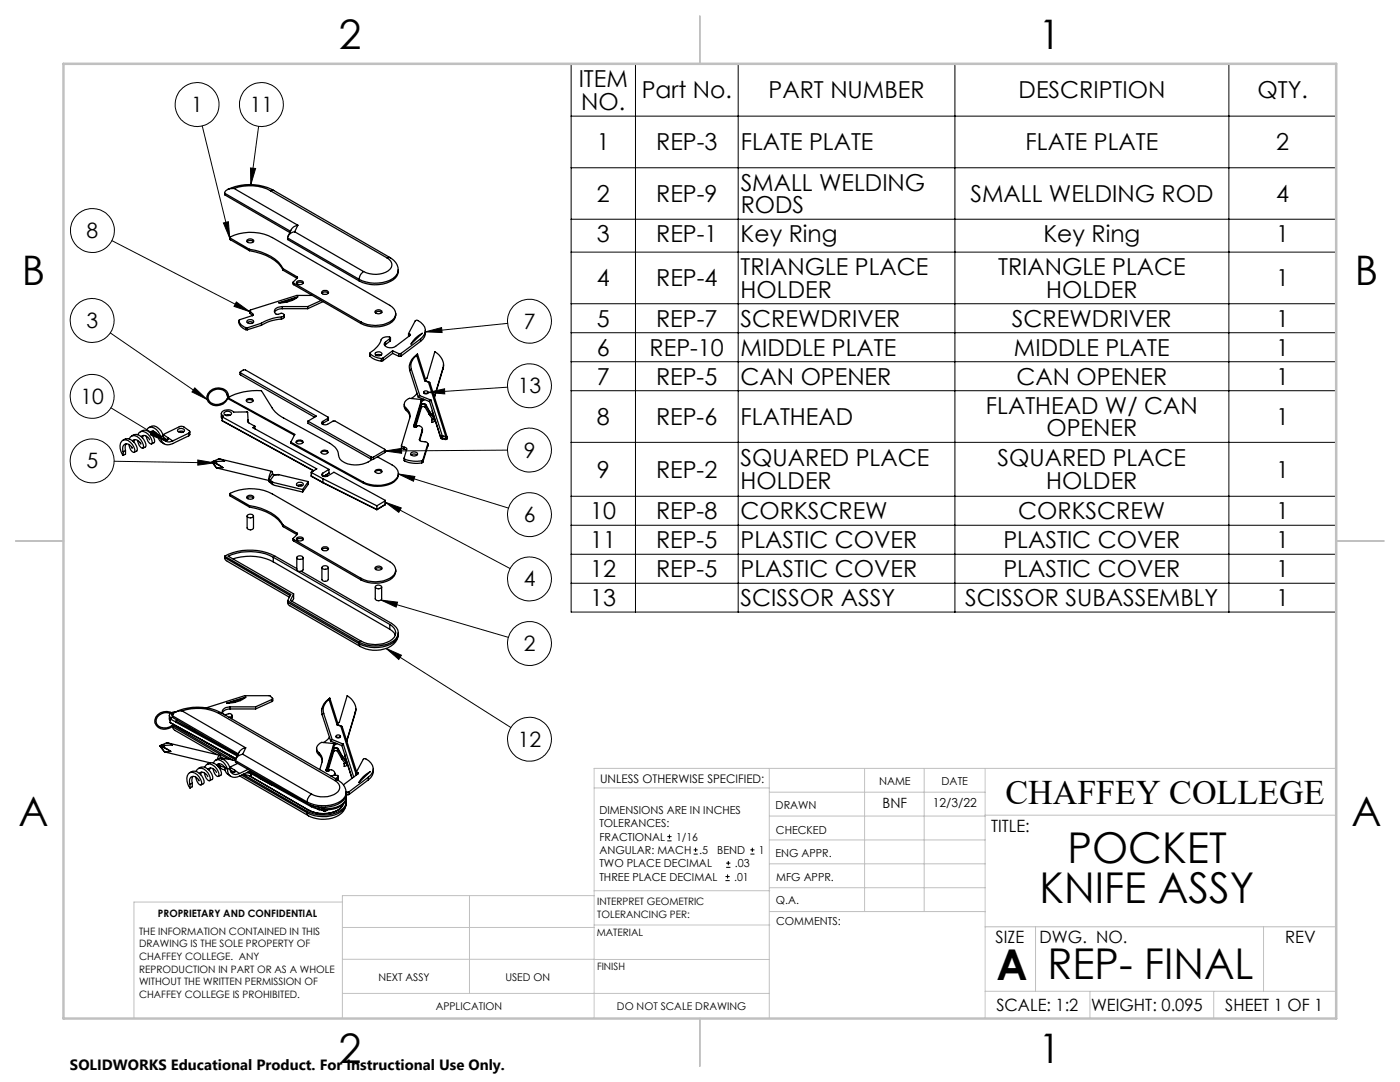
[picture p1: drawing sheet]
<svg xmlns="http://www.w3.org/2000/svg" width="279mm" height="216mm" viewBox="0 0 279 216" stroke-linecap="round" stroke-linejoin="round" font-family="sans-serif">
<g fill="none" stroke="#000" stroke-width=".25">
<path d="M44.8 38.6v.3l13 7.5M44.8 38.6l13.2 7.5M45.4 37.8a10.4 10.4 0 0 1 9.2 .2M46.7 37.6a9 9 0 0 1 7.3 .5M46.7 37.6a1.52 1.52 0 0 0-1.9 1M46.7 37.6l12.7 7.3M54 38.1l23.3 13.4M54.6 38l-.3-.1-.3 .2M54.6 38l23.3 13.4M45.9 47.4l.1 .4M46 47.5l-.1-.2a9.4 9.4 0 0 1 8.5 .1l23.4 13.5a1.75 1.75 0 0 1 1.2 1.7 1.75 1.75 0 0 1-1.2 1.6 6.2 6.2 0 0 1-5.8 0M46 47.5l3.8 2.2"/>
<path d="M46 47.5v.3M46 47.8l3.8 2.2M49.3 47.9l.7-.2 .4 .1 .3 .3a.84 .84 0 0 1-1.5 0zM49.3 48.2l.7-.2 .6 .2M49.8 49.7a8.7 8.7 0 0 1 6.7 3.9M49.8 50a9.9 9.9 0 0 1 6.3 3.2l.4 .7M49.8 49.7v.3M56.5 53.6l2.8 1.6M56.5 53.6v.3M56.5 53.9l2.8 1.6M57.4 47.5l14.3 8.2M57.4 47.5v.3l14.3 8.3"/>
<path d="M58.5 56.3l.1 .5M58.6 56.5v.3M58.6 56.5l13.4 7.7M58.6 56.8l13.4 7.8M58.8 46.2a1.58 1.58 0 0 0-1.4 1.3M58.8 46.2l13.8 8M59.2 56.2l.7-.2a.49 .49 0 0 1 .6 .6l-.4 .2h-.5l-.4-.2zM59.2 56.6l.4-.3h.5l.4 .3M59.3 55.2v.3M59.3 59.4l-3.4 1M59.3 55.5l-.8 .8 .1 .2M59.4 44.9l-.7 .3-.4 .4-.8 1.5"/>
<path d="M59.4 44.9l-.6 1.3M62.3 58.9h-3.1l-9.3 3v.2M64.1 60l-2.7 1.2M64.2 58.5l.7-.3 .6 .3M64.4 58.1l.2-.1a.59 .59 0 0 1 .6-.1 .59 .59 0 0 1 .3 .6 .69 .69 0 0 1-.7 .3 .69 .69 0 0 1-.6-.6zM71.7 55.7v.4M72.6 54.2a1.91 1.91 0 0 0-.9 1.5M77.3 51.5a1.49 1.49 0 0 1 .9 1.5 1.49 1.49 0 0 1-1.2 1.3 5.2 5.2 0 0 1-4.4-.1M77.9 51.4l.2 .1a2.88 2.88 0 0 1 1.4 2.4M77.9 51.4l-.6 .1M79.5 53.9a2.3 2.3 0 0 1-1.7 2.3 7 7 0 0 1-6.1-.1M79.5 53.9a2.78 2.78 0 0 1-2.3 2.3 7.1 7.1 0 0 1-5.5-.5"/>
<path d="M45.4 79.5a2.21 2.21 0 0 1-2 1.4 2.21 2.21 0 0 1-2.1-1.2 2.25 2.25 0 0 1 1.7-2.2 2.25 2.25 0 0 1 2.5 1l.1 .6-.1 .1a2 2 0 0 0-2.1-1.6 2 2 0 0 0-1.9 1.9 2.04 2.04 0 0 0 3.5 .5l.4-.5M45.4 78.7l-.1 .1M45.5 79.4a11.6 11.6 0 0 1 6.7-1.4l2.1 3.4a5.9 5.9 0 0 0 2.3 2l9.2 5a3.2 3.2 0 0 1 1.9 2.8 3.6 3.6 0 0 0 3.8 1.5 5.6 5.6 0 0 0 2.8-1M45.5 79.4l13.3 7.3-.8 1.5M45.5 79.4v.2l13.3 7.3M47.7 64a1.8 1.8 0 0 0 1.4 1.4M47.7 64a1.76 1.76 0 0 0 1.4 1.8M47.9 74.3l.1 .5M48 74.4l-.1-.1 .7-.5h.4l16.5 9.4-.1 .3M48 74.4l15.1 8.6-1.6 1M48 74.4v.4M48 74.8l14.8 8.5"/>
<path d="M49.1 65.4h.3M49.1 65.8h.3M49.1 65.4v.4M49.2 79.8l.6-.3a.63 .63 0 0 1 .8 .4 .82 .82 0 0 1-1.5 0zM49.4 64.4l.5-.2 .7 .2M49.4 63.9l.5-.1a.57 .57 0 0 1 .7 .5 .75 .75 0 0 1-.7 .3 .75 .75 0 0 1-.6-.5zM49.4 65.4v.4M49.8 62l.1 .5M49.9 62.1l.6 .6M49.9 62.1v.4M49.9 62.5l.5 .5M50.5 62.7l-.1 .3-2.6 .8-.1 .2"/>
<path d="M50.5 62.7v.2M52.2 64.5l-2.8 .9M52.2 64.5v.4M52.2 64.9l-2.8 .9M55.6 60.4l3.8-1.2a5.2 5.2 0 0 1-3.8 1.2zM56.2 63.3a9.1 9.1 0 0 0-4 1.2M56.2 63.7a8 8 0 0 0-4 1.2M56.2 63.3v.4M56.3 61.2a1.3 1.3 0 0 0-1.5 1l.4 .5 .9-.2a.47 .47 0 0 1 .6 .5l-.5 .3M56.3 61.6a1.75 1.75 0 0 0-1.5 .7M56.3 61.2h5.1M56.3 61.2v.4"/>
<path d="M56.3 61.6h5.1M56.7 62.9v.5l-.5 .3M61.4 61.2v.4M64.5 60.2l-3.1 1.4M72 64.2v.4M73.8 70.5l.1 .6M73.9 70.6a3.6 3.6 0 0 0 2.2 .9M73.9 71.1a3.4 3.4 0 0 0 2.2 .9M73.9 70.6v.5M74.9 70.5a.76 .76 0 0 1 .7-.3 .76 .76 0 0 1 .6 .5 .76 .76 0 0 1-.7 .3 .76 .76 0 0 1-.6-.5zM74.9 62.1l.4-.3h.5l.4 .3v.1a.84 .84 0 0 1-1.4 0zM74.9 62.4l.6-.3 .7 .3"/>
<path d="M75 70.9l.5-.2 .6 .2M76.1 71.5v.5M76.4 71.5h-.3M76.4 72h-.3M76.4 71.5v.5M76.9 68.2v.6M76.9 68.8l-.1 .1M77.9 67.5v-.2a1.51 1.51 0 0 0-2.1 1.2 5.6 5.6 0 0 1-2 1.9l.1 .2M77.9 67.5l-1 .7M77.9 67.5v.6M77.9 68.1l-1 .7M77.9 67.4v.7"/>
<path d="M78.4 70l-2 1.5M78.4 70l1.2 .6M78.4 70v.5M78.4 70.5l-2 1.5M78.4 70.5l1.2 .6M79 62.6a2.25 2.25 0 0 1-1.8 2.2 6.6 6.6 0 0 1-5.2-.2M79.6 70.6v.5M80 70.5l-.4 .1M80 71l-.4 .1M80 70.5v.5M81.5 66.6l1.4-2.6 .2-.1a2.15 2.15 0 0 1 1.8 2.3l-.2 .5-.8 .9M81.5 66.6l.3 .1"/>
<path d="M81.5 66.6l.1 .5M81.8 66.7l.1 .1-.1 .1-2.8 2.2a1.63 1.63 0 0 1-2.3-.4l.2-.5M81.8 73.9l1.7 5.3M81.8 66.7v.3M82.1 73.7l-.3 .2M82.1 73.7l1.7 5.3M82.9 67.5l1.4-1-2.3 2.2zM83.1 70.9a2.54 2.54 0 0 0-1 2.8M83.1 70.9l1.7 5.1M83.2 78.5l-.4 .5-.7 .5M83.3 70.7a3 3 0 0 0-1.5 3.2M83.3 70.7l-.2 .2"/>
<path d="M83.3 70.7l1.7 5.3M83.5 79.2l2.2 .9M83.8 79l-.3 .2M83.8 79l2.2 .8M83.9 67.6l-3.9 2.9M83.9 67.6v.5M83.9 68.1l-3.9 2.9M84.1 79.9l-1.5 5M84.1 79.9v.5M84.2 79.7l-.1 .2M84.2 79.7l-2.5-.2a1.15 1.15 0 0 0-1 .8 1.15 1.15 0 0 0 .4 1.2M84.5 79.7l-.3 .2v-.2"/>
<path d="M84.6 78.2a.45 .45 0 0 0 .4 .4 .45 .45 0 0 0 .4-.4M84.6 78.1a.44 .44 0 0 1 .5-.1 .44 .44 0 0 1 .3 .4 .46 .46 0 0 1-.5 .1 .46 .46 0 0 1-.3-.4zM84.7 79.8l-.6 .6M84.8 76l.9 .3M84.8 76l.7 .3M84.9 65.9a2.1 2.1 0 0 1-1 2.2M85.5 76.3l.3 .1 3.5 10.9M85.5 76.3l3.5 10.8M86 79.8l-.3 .3M86 79.8l2.3 7.2M86.7 79.1v.1M88.4 73.4a2.96 2.96 0 0 0-1.6-3.2l-1.6 5.3-.3 .1"/>
<path d="M88.4 73.4l-1.7 5.7M88.4 73.4v.2M88.4 73.6l-1.7 5.7M88.5 72.7l-.1 .9M24.6 90.1v.8M25 87.6l-.4 .2M25 87.6a1.98 1.98 0 0 1 2.4 1.8l-.1 .6-.5 .3M25 89.9v.7l-.4 .3M25 89.9l-.4 .2M25.2 88.6l-.2 .6v.7M25.7 88.7a1.55 1.55 0 0 0 1.1 1.5 2.19 2.19 0 0 0-2.1-2.4 2.05 2.05 0 0 0-.1 3.1M25.8 87.6a1.09 1.09 0 0 1 .9-.7 1.09 1.09 0 0 1 1.1 .5 2.09 2.09 0 0 1 .7 2 1.01 1.01 0 0 1-.9-1l-.2-.5"/>
<path d="M26.2 89.2l.2 .3a1.1 1.1 0 0 0-1.7-.6l-.2 .5 .1 .7M26.5 88a1.04 1.04 0 0 1 1.6 .5l-.1-.2M26.7 86.7l-.4 .3M26.8 86.8a1.84 1.84 0 0 1 2.1 1.3l.2 .9-.1 .2-.5 .2M26.9 87.7l-.2 .5M27.5 86.7a.96 .96 0 0 1 1.5-.4 2.19 2.19 0 0 1 1.3 2.3 1.12 1.12 0 0 1-1-1l-.1-.6M28 86.1l.2-.1a1.28 1.28 0 0 1 1.8 .3 1.61 1.61 0 0 1 .7 2l-.5 .3M28.2 87.1a1.11 1.11 0 0 1 1.6 .7M28.6 86.9l-.2 .5M29.2 85.9a.96 .96 0 0 1 1.6-.5 2.92 2.92 0 0 1 1.3 1.7M29.7 85.3l.3-.1a1.25 1.25 0 0 1 1.7 .3l.4 .4 .5 1M29.9 86.3a1.04 1.04 0 0 1 1.6 .4"/>
<path d="M30.4 86l-.2 .6M31.5 86.7a1.88 1.88 0 0 0 1.2 1.8M31.5 86.7l.6 .4M32.6 86.9a1.19 1.19 0 0 0 .6 1.2 1.19 1.19 0 0 0 1.3-.1M32.6 86.9l-.5 .2M32.6 86.7l.9 .6M32.6 86.7v.4M32.6 87.2l.8 .6M33.5 87.3l.1 .3-.1 .1-.7 .1M33.5 87.3l1 .7M33.5 87.3v.4M35.5 85.7l.7-.2a.57 .57 0 0 1 .6 .4 .83 .83 0 0 1-1.4 0z"/>
<path d="M35.6 86.1l.6-.1 .5 .1M37.7 87l-3.2 1.5a1.51 1.51 0 0 1-1.7 .1 1.51 1.51 0 0 1-.7-1.5M37.7 86.4a.26 .26 0 0 0 .2-.2 .26 .26 0 0 0-.2-.3l-1.1-.8h-.7l-3.3 1.6M37.7 86.4l-3.2 1.6M37.7 86.4v.6M37.9 86.1v.6l-.2 .3M42.4 92.3l2.1 1M42.4 92.3l.8 .2M42.4 92.3l.8 1M42.7 92l-.4 .2 .1 .1M43.2 93.3l10.5 2.6M43.2 93.3h1.3"/>
<path d="M43.2 92.5l1.3 .8M43.3 92.1l-.1 .4M43.7 91.5l1.1 .5-1.5 .1M43.7 91.5l10.6 2.6M43.7 91.5l-1.3 .6h.9M44.2 82.5v.8l.1 .3M44.3 83.2l18.9 10.4-1.1 .6 .1 .1M44.3 83.9l18.2 10M44.3 83.2v.7M44.3 83.9l18.3 10M44.5 83v.1M44.5 83l-.3-.5a1.6 1.6 0 0 1 2.4-.3h2.8l.1 1.6"/>
<path d="M44.5 83.1l-.2 .1M44.7 82.3a.82 .82 0 0 1 .9-.3 .82 .82 0 0 1 .6 .7 .8 .8 0 0 1-.9 .3 .8 .8 0 0 1-.6-.7zM45 82.9h.9M45.1 82.9h.7M45.9 98.6l.1 .4M46 98.7l-.1-.2a9.4 9.4 0 0 1 8.5 .1l23.4 13.5a1.75 1.75 0 0 1 1.2 1.6 1.75 1.75 0 0 1-1.2 1.7 6.2 6.2 0 0 1-5.8 0M46 98.7v.3M46 98.7l3.8 2.2M46 99l3.8 2.2M49.2 80a.94 .94 0 0 1 1.3 0M49.3 99.1l.7-.3 .4 .2 .3 .2a.84 .84 0 0 1-1.5 0zM49.3 99.4l.7-.3 .6 .3"/>
<path d="M49.5 83.8a.4 .4 0 0 0 .2 .6l1.2 .7M49.5 83.8v.4M50.9 85.1l-.5 .2 15.3 8.4M50.9 85.1v.5M53.7 95.5l.3 .3M53.7 96l.7 .7M53.7 95.8l.6 .5M53.7 96l.6 .5M53.7 95.8v.2M53.8 95.7l-.1 .1M53.8 95.7l.7 .6M53.8 95.7l.2 .1"/>
<path d="M54.3 96.5l.6 .4 5.5 1.3M54.3 96.3v.2M54.4 94.5l.3 .3-.7 1M54.4 94.5l-.1-.4a1.4 1.4 0 0 0-.6 1.4M54.4 94.5l-.7 1M54.5 96.3h-.2M54.5 96.3l5.9 1.4M55.7 94.7l-1.1 .1M55.7 94.7l5.8 1.4M58 88.2l14.5 8M58 88.2v.2l14.5 8M59.1 88.3a.9 .9 0 0 1 1.4 0"/>
<path d="M59.1 88.1l.7-.3a.52 .52 0 0 1 .6 .5 .72 .72 0 0 1-.7 .3 .72 .72 0 0 1-.6-.5zM59.2 96.5a.72 .72 0 0 1 .7-.3 .72 .72 0 0 1 .6 .6 .72 .72 0 0 1-.7 .3 .72 .72 0 0 1-.6-.6zM59.3 96.9l.6-.2 .5 .2M60.4 97.7v.5M61.5 84l12.6 7.2M61.5 84v.5l12.6 7.1M61.5 96.1l-1.1 1.6M61.5 96.1v.5l-1.1 1.6M62.1 95l.1 .1M62.1 95h.1M62.1 94.2v.8M62.2 95v.1"/>
<path d="M62.2 94.3l2.3 1.2M62.2 95l2.3 1.3M62.2 94.3v.7M62.2 95.1l2.3 1.2M64.1 90.1l.6-.3a.63 .63 0 0 1 .8 .4 .82 .82 0 0 1-1.4 0zM64.1 90.3a.94 .94 0 0 1 1.3 0M64.4 84.1l-.2 .3a.9 .9 0 0 0 1.2 .3l1.1-.7h.4l9.9 5.6v.3M64.4 94.4l-.2 .3a.9 .9 0 0 0 1.2 .3l1.2-.8 10.3 5.6-1.7 1.1M64.4 84.1v.4M64.4 94.4v.6M64.4 84.5l-.1 .1M64.5 96.3l10.7 5.4"/>
<path d="M64.5 95.5l10.7 5.4M64.5 95.5v.8M65.4 83.5l-1 .6M65.4 83.5v.4M65.4 83.9l-1 .6M65.5 83.3l-.1 .6M65.7 94.4l-1.1 .7M65.7 93.7l-1.3 .7M65.7 93.7v.7M65.7 94.4l-1.2 .7M72.5 96.2v.2M74.1 91.2h.4"/>
<path d="M74.1 91.6h.4M74.1 91.2v.4M74.5 91.2v.4M74.9 94.2a.94 .94 0 0 1 1.3 0M75 93.8l.5-.1a.52 .52 0 0 1 .7 .5l-.4 .2h-.5l-.5-.3zM75.3 91.2l2.9 1.5a1.83 1.83 0 0 1 1.3 1.8 1.83 1.83 0 0 1-1.4 1.8 6.8 6.8 0 0 1-5.6-.1M76.8 89.9l-2.3 1.3M76.8 89.9v.4M76.8 90.3l-2.3 1.3M76.8 89.8v.5M76.9 99.9v.7M79.5 94.5a2.71 2.71 0 0 1-2.7 2.4 6.5 6.5 0 0 1-4.3-.5"/>
<path d="M80.1 88.9l.1 .5 .4 .2M80.6 89.2l.6 .3-.6 1.9 .2 .2M80.6 91.4l.2 .6M80.6 89.6l.5 .3M80.6 89.2v.4M80.7 80.7a1.19 1.19 0 0 0 .4 1.2M80.8 91.6a6.4 6.4 0 0 0 3.4 .3M80.8 92a6 6 0 0 0 3.4 .4M80.8 91.6v.4M81.1 81.5a1.87 1.87 0 0 1 .7 1.9l-1.6 5.4a.43 .43 0 0 0 .4 .4M81.1 81.9l.4 .4 .3 .8M81.1 81.5v.4"/>
<path d="M82 90.8l.5-.2 .7 .2M82.1 90.3l.7-.1a.49 .49 0 0 1 .5 .5 .79 .79 0 0 1-1.3-.2zM82.5 85a.32 .32 0 0 0 .4 .3 .32 .32 0 0 0 .3-.3M82.7 84.9v.2M82.9 84.7l-.2 .2M82.9 84.7v.4M83.2 85.1a.68 .68 0 0 1 .7-.1 .68 .68 0 0 1 .4 .7M83.7 87.7a.43 .43 0 0 0 .5 .4l.6 .1a.44 .44 0 0 1 .6 .4l-1 3.2M83.7 87.7v.1M84.1 80.4l-1.3 4.4M84.1 80.8l-1.2 3.9M84.1 80.8v.5"/>
<path d="M84.1 81.3l-1.1 3.5M84.2 91.9v.5M84.3 85.7l-.6 2M84.3 85.7v.4M84.3 86.1l-.6 1.8M84.3 85.6v.5M84.4 91.8l-.2 .1M84.4 92.2l-.2 .2M84.4 91.8v.4M84.8 80.8a.51 .51 0 0 0-.7 0M84.8 81.3a.45 .45 0 0 0-.7 0M84.8 80.8v.5"/>
<path d="M84.8 80.8l.9 1.3M84.8 81.3l.9 1.4M85.4 88.5v.5l-1 3.2M85.7 82.1l.1 .3M85.7 82.7l.1 .2M85.7 82.1v.6M85.7 80.1l.6 1.9M85.8 82.4l.7 1M85.8 82.4v.5M85.8 82.9l.6 .8M86.2 83.7a.32 .32 0 0 0 .3 0 .32 .32 0 0 0 .1-.3l-.8-1.1-.8-1.6a.72 .72 0 0 0-1 .1l-1.2 3.9-.3 .2a.28 .28 0 0 0 .3 .3 .28 .28 0 0 0 .3-.3h-.2l.1 .2h-.2l-.1-.2M86.3 82l1.6 5.4"/>
<path d="M86.3 82v.1M86.5 83.4a.24 .24 0 0 1 0 .3 .24 .24 0 0 1-.3 0v.6l.3-.1 .2-.2v-.5M86.5 83.4v.1M87.9 87.2l.4 .2M87.9 87.4l.4 .2M87.9 87.2v.2M88.3 87h.1M88.3 87l-.4 .2M88.3 87.4l.6 .1M88.3 87.6l.6 .1M88.3 87.4v.2M88.4 87l-.1 .4"/>
<path d="M88.4 87l.6 .1M88.9 87.5v.2M89 87.1l-.1 .4M89 87.1l.3 .2M89.3 87.3h.1M89.3 87.3a.3 .3 0 0 1-.1 .4 .3 .3 0 0 1-.3 0M89.3 87.3l-.4 .2M44.8 111a11 11 0 0 1 10.1 0l4.3 2.5M44.8 111.3l.1 .2 .5 .5 12.3 7.2M44.8 111v.3M44.8 111l13.2 7.6-.6 1.3M44.8 111.3l13.1 7.6"/>
<path d="M46.5 111.5a10.5 10.5 0 0 1 8 .6M49.3 102.9a.71 .71 0 0 1 1.3 .1 .69 .69 0 0 1-.7 .4 .69 .69 0 0 1-.6-.5zM49.3 103v2.3a.73 .73 0 0 0 1.3 0v-2.3M49.8 100.9a8.7 8.7 0 0 1 6.7 3.9M49.8 101.2a9.9 9.9 0 0 1 6.3 3.2l.4 .7M49.8 100.9v.3M54.5 111.2a10.4 10.4 0 0 0-9-.2l13.1 7.5M54.5 111.2l23.3 13.4M54.5 112.1l23.3 13.5M54.5 111.2v.9M56.5 104.8v.3M56.5 104.8l2.8 1.6"/>
<path d="M56.5 105.1l2.8 1.6M57.4 119.9v.3M57.4 119.9l14.3 8.2M58.5 107.5l.1 .4M58.6 118.5l-.6 1.3 14 8.1a5.9 5.9 0 0 0 6.7-.7 1.75 1.75 0 0 0-.9-2.6M58.6 118.5v1l-.3 .5M58.6 107.6v.3M58.6 107.6l13.4 7.8M58.6 107.9l13.4 7.8M59.2 107.4l.7-.3a.49 .49 0 0 1 .6 .6l-.4 .2h-.5l-.4-.2zM59.2 107.7l.4-.2h.5l.4 .2M59.2 111.2a.71 .71 0 0 1 1.3 .2 .71 .71 0 0 1-1.3-.2z"/>
<path d="M59.2 111.3v2.4a.73 .73 0 0 0 1.3 0v-2.4M59.3 106.4v.2M59.3 106.6l-.8 .9 .1 .1M60.1 114l18 10.4a1.93 1.93 0 0 1 1.4 1.7 1.93 1.93 0 0 1-1.1 1.9 7.1 7.1 0 0 1-6.7 .1M64.2 109.4a.69 .69 0 0 1 .8-.4 .69 .69 0 0 1 .5 .6 .69 .69 0 0 1-.7 .4 .69 .69 0 0 1-.6-.6zM64.2 109.6l.7-.2 .6 .2M64.2 113.2v2.4a.73 .73 0 0 0 1.3 0v-2.4M64.4 113l.7-.1 .3 .2a.62 .62 0 0 1-.5 .6 .62 .62 0 0 1-.7-.4zM72 115.4v.3M74.9 113.2l.4-.2h.5l.4 .2v.2a.84 .84 0 0 1-1.4 0zM74.9 113.5l.6-.2 .7 .2M74.9 117.1v2.4a.73 .73 0 0 0 1.3 0v-2.4"/>
<path d="M75 116.9l.7-.1a.41 .41 0 0 1 .5 .4 .7 .7 0 0 1-.7 .3 .7 .7 0 0 1-.6-.5zM75.2 101.7h.1M75.2 100.9v.8M76.9 100.6v.1M76.9 100.7l-1.7 1M76.9 100.6l-1.7 1.1M76.9 100.6h.1M79 113.7a2.25 2.25 0 0 1-1.8 2.3 6.6 6.6 0 0 1-5.2-.3M48.9 139.2l-3.4 1.1M54.3 139.6l.1-.3-.6-.5h-5l-7.7 2.5M54.3 139.6v.4M54.3 139.6l-3.3 1.4"/>
<path d="M54.3 140l-3.3 1.5M54.4 139.4v.4l-.1 .2M57.4 120.2l.2 .6 14.3 8.2M57.4 120.2l14.3 8.2M65.7 139.6a2.54 2.54 0 0 0-1.1 2.7M65.7 139.6l1.6 5M65.8 139.3l-.1 .3M71.7 128.4l.2 .6M71.7 128.1v.3M77.8 125.6l.9 .7 .2 .4M77.8 124.6v1M79.5 126.6a3.6 3.6 0 0 1-3.5 3.1 6.2 6.2 0 0 1-4.1-.7"/>
<path d="M79.5 126.6a2.78 2.78 0 0 1-2.3 2.3 7.1 7.1 0 0 1-5.5-.5M79.5 126.3v.3M32 148.9l2.1 1M32 148.9l.8 .2M32 148.9l.8 1.1M32.2 148.7l-.3 .1 .1 .1M32.8 150l9.2 2.2M32.8 149.1l1.3 .8M32.9 148.7l-.1 .4M33.3 148.2l1.1 .5h-1.5M33.3 148.2l-1.3 .6 .9-.1M33.3 148.2h.1"/>
<path d="M33.3 148.2l10.6 2.5M33.8 142.7l.1 1.1M33.9 144.1l13.2 7.3 .8-1.5 .6-.5 .5-.2M33.9 144.1l13.2 7.3M33.9 143.4l1.2 .7M33.9 143.4v.7M34 142.3l-.2 .5 .3 .4M34.1 149.9l-1.3 .1M34.1 143.2v.1M34.1 143.3l-.2 .1M34.4 142.6l-.1 .2 .1 .2M34.4 145l.2 .5 .4 .3 8.3 4.8"/>
<path d="M34.4 142.8v.4l13 7.5-12.3-6.8M34.4 144.7v.3M34.4 144.7l12.1 7M34.4 142.8l13.2 7.6M34.4 145l11.1 6.4M34.5 142.6a2.06 2.06 0 0 0-3.3 1.4 1.9 1.9 0 0 0 3.1 .8l.3-.3M34.6 142.4a2.37 2.37 0 0 0-3.7 1.3 2.01 2.01 0 0 0 1.4 1.8 2.01 2.01 0 0 0 2.1-.6M34.6 144.6l-.2 .1M35 142.1a10.5 10.5 0 0 1 9.2 .2M35 142l-.6 .1M35.1 143.9v.2M35.1 144.1l12.2 6.7"/>
<path d="M35.4 143.7l-.3 .2M36.3 141.9a9.4 9.4 0 0 1 7.3 .4M36.3 141.9a1.6 1.6 0 0 0-1.9 .9M36.3 141.9l12.7 7.3M37.7 145l1 .7M37.9 154.2l.2-.1a1.57 1.57 0 0 1 2.2 .7 1.36 1.36 0 0 1 .3 1.6l-.5 .2M37.9 156.5v.7M38.4 156.3v.7l-.5 .2M38.4 156.3l-.5 .2M38.5 154.9l-.2 .9 .1 .5M38.7 145.7h.1M38.7 145.6v.1"/>
<path d="M39.1 155a2.22 2.22 0 0 0 .8 1.6h.2a2.19 2.19 0 0 0-2.1-2.5 2.03 2.03 0 0 0-.1 3.1M39.1 154a1.07 1.07 0 0 1 1-.8 1.07 1.07 0 0 1 1 .6 2.09 2.09 0 0 1 .8 2 1.01 1.01 0 0 1-1-1l-.1-.6M39.6 155.5l.1 .3a1.1 1.1 0 0 0-1.7-.6l-.2 .6 .1 .7M39.6 153.4l.2-.2a1.55 1.55 0 0 1 2.2 .8 1.36 1.36 0 0 1 .3 1.5l-.5 .3M39.8 154.3a1.14 1.14 0 0 1 1.7 .7M40.1 147.6l6.9 4-1-.8M40.3 154.1l-.3 .5M40.9 153.1a.96 .96 0 0 1 1.5-.5 2.18 2.18 0 0 1 1.2 2.3 1.01 1.01 0 0 1-.9-1l-.2-.5M41.3 152.5l.3-.1a1.28 1.28 0 0 1 1.7 .3 1.61 1.61 0 0 1 .8 2l-.5 .2M41.5 153.5a1.13 1.13 0 0 1 1.7 .6M42 153.2l-.2 .5M42.6 152.3a.94 .94 0 0 1 1.5-.5 2.81 2.81 0 0 1 1.3 1.7"/>
<path d="M43 151.7l.3-.1a1.24 1.24 0 0 1 1.7 .2l.4 .5 .5 .9M43.2 152.6a1.04 1.04 0 0 1 1.6 .5M43.5 152.9l.6 .4M43.5 152.8l.4 .3M43.5 152.7l.4 .3M43.6 142.3l23.3 13.5M43.6 152.5l.5 .4M43.7 152.4l-.2 .5M43.9 153.1l.3 .3 .7 .2M43.9 153v.1M44 151.1l.3 .4M44 151.1v-.2l-.2-.2-.4 .8"/>
<path d="M44 151l.7 .4M44 151.1l-.1 .3M44.1 152.9l-.2 .1M44.1 152.9l.7 .2M44.2 142.3h-.6M44.2 142.3l23.3 13.4M44.8 142.6l.9-.2a.51 .51 0 0 1 .6 .5l-.5 .2M44.8 153.1a1.88 1.88 0 0 0 1.2 1.8M44.8 153.1l.6 .4M45.2 140.3l3.9-1.2a5.4 5.4 0 0 1-3.9 1.2zM45.3 151.4h-1M45.3 151.4l1.7 .4"/>
<path d="M45.4 153.5a1.51 1.51 0 0 0 .8 1.5 1.51 1.51 0 0 0 1.6-.1l2.2-1.1M45.7 150.6l.2 .3M45.8 143.1v.1M45.9 153.2a1.19 1.19 0 0 0 .6 1.2 1.19 1.19 0 0 0 1.3-.1M45.9 153.4h.1M45.9 153.2l-.5 .3M45.9 153.1l.9 .6M45.9 153.1v.4M45.9 141a1.36 1.36 0 0 0-1.6 1.1l.4 .4M45.9 141.5a1.75 1.75 0 0 0-1.5 .7M45.9 141v.5M45.9 153.6l.8 .5"/>
<path d="M45.9 141h5.1M45.9 141.5h5.1M46 153.9l.6 .1M46.3 142.7l-.1 .7M46.8 153.7l.1 .3-.8 .1M46.8 153.7l1 .6M46.8 153.7v.4M47 151.8l14.3 8.2M47 151.8v.3l14.3 8.2M47.4 152.3l-1.5 .8M47.8 154.8l13.8 8M48.2 154.7l13.1 7.5"/>
<path d="M48.4 150.5a1.55 1.55 0 0 0-1.4 1.3M48.4 150.5l13.8 8M48.5 154.5l12.8 7.4M48.5 154.5l1.5 .3M49 149.2l-.6 1.3M49.2 154.2l.8 .1v.5M49.5 154l12.6 7M49.5 153.5l-1.7 .8M49.7 154.8l11.9 6.9a6.3 6.3 0 0 0 6.3-.4l.6-.8M49.7 153.9l10.3 5.7M50.3 154.4l-.3 .4M51 141v.5"/>
<path d="M51.8 155.3h.1M54.1 156.5l.2 .2M62.2 158.5a2.08 2.08 0 0 0-.9 1.5M63.2 149.3a1.19 1.19 0 0 0 .4 1.3M63.6 150.1a1.87 1.87 0 0 1 .7 1.9l-.5 1.6M63.6 150.6l.4 .4 .3 .8M63.6 150.1v.5M64.3 142.6a3 3 0 0 1 1.5-3.3l1.7 5.4M64.3 142.6l1.7 5.3M64.6 142.3l-.3 .3M64.6 142.3l1.7 5.3M65.1 153.6a.32 .32 0 0 0 .3 .3 .32 .32 0 0 0 .3-.3"/>
<path d="M65.2 153.6v.1M65.3 153.3l-.2 .3a.28 .28 0 0 0 .3 .2 .28 .28 0 0 0 .2-.3h-.2l.1 .2h-.2l-.1-.1M65.4 153.4l-.2 .2M65.4 153.4v.3M65.7 153.7a.68 .68 0 0 1 .7 0 .68 .68 0 0 1 .4 .7M65.7 147.1l-.4 .5-.7 .6M66 147.9l2.2 .9M66.1 154.9a1.12 1.12 0 0 1 1.4 0v.1M66.3 147.6l-.3 .3M66.3 147.6l2.2 .9M66.5 149.4a.72 .72 0 0 1 1 0l1.6 2.6a.32 .32 0 0 1-.1 .4 .32 .32 0 0 1-.3 0M66.6 148.6l-1.5 4.9"/>
<path d="M66.6 148.6v.4M66.6 149l-1.3 4.4M66.6 149.4l-1.2 4M66.6 149.4v.6M66.6 150l-1.1 3.5M66.7 148.4l-.1 .2M66.7 148.4l-2.5-.3a1.15 1.15 0 0 0-.9 .8 1.15 1.15 0 0 0 .3 1.2M66.8 154.4l-.1 .3M66.8 154.4v.3M66.8 154.2v.5M66.9 155.8a1.47 1.47 0 0 1 .9 1.5 1.47 1.47 0 0 1-1.2 1.3 5.3 5.3 0 0 1-4.4-.1M67 148.3l-.3 .3v-.2"/>
<path d="M67.1 146.9a.45 .45 0 0 0 .4 .4 .45 .45 0 0 0 .4-.4M67.2 146.7l.6 .1a.37 .37 0 0 1-.2 .4 .37 .37 0 0 1-.4-.1l-.1-.2zM67.2 148.4l-.6 .6M67.3 144.6l.9 .3M67.3 144.6l.7 .3M67.3 149.4a.51 .51 0 0 0-.7 0M67.3 149.9a.45 .45 0 0 0-.7 .1M67.3 149.4l.9 1.4M67.3 149.4v.5M67.3 149.9l.9 1.4M67.5 155l-.5 .4M67.5 155v.5"/>
<path d="M67.5 155.5l-.2 .1M67.5 155.7l.2 .1a2.78 2.78 0 0 1 1.4 2.4M67.5 155.7l-.6 .1M67.5 154.9v.6M68 144.9l.3 .1 2.9 9M68 144.9l3.1 9.8M68.2 150.8l.1 .2M68.2 151.3l.1 .3M68.2 150.8v.5M68.2 148.8h.1M68.2 148.8l.6 1.8M68.3 151l.7 1"/>
<path d="M68.3 151v.6M68.3 151.6l.6 .7M68.5 148.5l-.3 .3M68.5 148.5l2.1 6.5M68.8 150.6l1.4 4.7zM69 159.7a2.17 2.17 0 0 1-1.5 2.3 7.4 7.4 0 0 1-6.2-.1M69 152a.24 .24 0 0 1 0 .3 .24 .24 0 0 1-.3 0v.6h.3l.2-.2v-.6M69 152v.2M69.1 158.2a2.25 2.25 0 0 1-1.6 2.3 7.3 7.3 0 0 1-6.2-.2M69.1 158.7a1.95 1.95 0 0 1-1.4 2.1 6.9 6.9 0 0 1-3.3 .6M69.1 158.2a2.78 2.78 0 0 1-2.4 2.2 7.6 7.6 0 0 1-5.4-.4M69.1 158h.1"/>
<path d="M69.1 158.5l.1 .1M69.1 159v.2a3.3 3.3 0 0 1-3.4 2.4h-1.5l.6 .3M69.2 147.7v.2M69.2 158v.6M69.2 147.7v.1M69.6 158h-.4M69.6 158.5l-.4 .1M69.6 158v.5M70.9 142.1a2.96 2.96 0 0 0-1.6-3.3l-1.6 5.3-.3 .1M70.9 142.1l-1.7 5.6M70.9 142.1v.2M70.9 142.3l-1.7 5.6"/>
<path d="M71 141.4l-.1 .9M71.1 154.1l1.4-2.7h.3a2.22 2.22 0 0 1 1.5 2.8l-.8 .9M71.1 154.1l.3 .1M71.1 154.1l.1 .5M71.4 154.2v.2l-2.9 2.2M71.4 154.2v.2M72.5 155l1.4-1-2.3 2.1zM73.5 155.1l-3.9 2.9M73.5 155.1v.5M73.5 155.6l-3.9 2.9M74.5 153.4a2.25 2.25 0 0 1-1 2.2M61.3 162.2l.3 .6"/>
<path d="M61.3 160v.3M61.3 161.9v.3M61.9 160.6l.2 .2M62.1 161l1.4 .5M62.1 160.8v.2M62.1 160.8l.6 .2M62.2 160.7l1.5 .9M63.4 161l.3 .1M63.7 161.1h.4M63.7 161.6h.4M63.7 161.1v.5M64.1 161.6l.7 .3"/>
<path d="M64.1 161.1v.5M64.2 161.1h-.1M64.8 161.6v.3M64.9 161.1l-.8 .5M65.3 161.6l-.5 .3M65.4 161.6l-.6 .3M69.1 160.3a3.5 3.5 0 0 1-3.6 3.1 6.4 6.4 0 0 1-3.9-.6M69.1 160a2.25 2.25 0 0 1-1.6 2.3 7.3 7.3 0 0 1-6.2-.1"/>
</g>
<g fill="none" stroke="#000" stroke-width=".2">
<path d="M114 12.7h152.7v109.4h-152.7zM126.8 12.7v109.4M147.3 12.7v109.4M190.6 12.7v109.4M245.3 12.7v109.4M40.4 25.1l5.5 22.5M50 33.5l1 .1-.9 3.2zM51.6 25.2l-1.5 11.6M114 23.2h152.7M114 33.5h152.7M22.3 48l27.5 14.2M44.6 44.5l1-.3 .3 3.4z"/>
<path d="M114 43.7h152.7M114 50.3h152.7M22 66.4l19.3 13.3M38.9 77.4l2.4 2.3-3-1.5zM47.2 60.3l2.6 1.9-3.1-1.1zM84.9 66.2l3.2-.8 .1 1zM85.4 78.3l3.3-.7 .1 1zM101.3 77.3l-15.9 1M101.3 64.5l-16.4 1.7M114 60.6h152.7M114 66.4h152.7M114 72.2h152.7"/>
<path d="M114 78h152.7M22.2 81.4l10.9 6.7M22.8 92l20 .4M30.6 85.9l2.5 2.2-3.1-1.3zM39.5 91.8l3.3 .6-3.3 .4zM76.8 90l3.4-.5v1zM79.5 94.6l3.3 .5-.3 .9zM79.5 94.6l22 6.8M101.3 89.8l-24.5 .2M114 88.3h152.7M114 99h152.7M76 119.7l3.3 .5-.2 .9z"/>
<path d="M76 119.7l25.5 7.5M76.9 100.2l3.2 1.2-.5 .8zM76.9 100.2l24.9 13.3M114 104.8h152.7M114 110.6h152.7M114 116.4h152.7M77.1 129.4l3 1.3-.5 .9zM77.1 129.4l24.9 15.8M133.2 167.8h.8M133.2 166.9h.8M133.6 166.5v.9M138.4 170.4h.8"/>
<path d="M138.4 169.6h.8M138.8 169.2v.8M144.8 175.7h.8M144.8 174.9h.8M144.9 173.1h.9M144.9 172.2h.9M145.2 174.5v.8M145.3 171.8v.8M149.8 170.4h.8M149.8 169.6h.8M150.1 169.2v.8"/>
<circle cx="39.3" cy="20.8" r="4.4"/>
<circle cx="52.2" cy="20.9" r="4.4"/>
<circle cx="18.4" cy="46" r="4.4"/>
<circle cx="18.4" cy="79.1" r="4.4"/>
<circle cx="18.4" cy="64" r="4.4"/>
<circle cx="105.7" cy="77" r="4.4"/>
<circle cx="105.7" cy="64.1" r="4.4"/>
<circle cx="18.4" cy="92" r="4.4"/>
<circle cx="105.7" cy="89.8" r="4.4"/>
<circle cx="105.7" cy="102.7" r="4.4"/>
<circle cx="105.7" cy="115.5" r="4.4"/>
<circle cx="105.7" cy="128.4" r="4.4"/>
<circle cx="105.7" cy="147.5" r="4.4"/>
</g>
<g fill="none" stroke="#c0c0c0" stroke-width=".2">
<path d="M118.6 157.2h34.9M153.5 153.3v49.9M153.5 158.1h43.1M172.5 153.3v28.6M184.4 153.3v28.6M196.6 153.3v49.9M266.7 153.3h-148.1v49.9M68.3 180h-41.6v23.2M93.7 178.7v19.5M118.6 178.7h-50.3v24.5M118.6 177.7h35M153.5 167.6h43.1"/>
<path d="M153.5 162.8h43.1M153.5 172.4h43.1M153.5 177.1h43.1M196.6 162.7h70.1M68.3 198.2h85.2M68.3 191.4l85.2 .1M68.3 185.1h50.3M118.6 184.6h35M153.6 181.9h43M196.6 197.8h70.1M196.6 184.9h70.1M206.7 184.9v12.9"/>
<path d="M217.5 197.8v5.4M242.2 197.8v5.4M252.2 184.9v12.9"/>
</g>
<path d="M139.7 3.2v9.5M3.1 107.9h9.6M266.7 107.9h9.5M139.7 203.2v9.6" fill="none" stroke="#c0c0c0" stroke-width=".25"/>
<path d="M12.7 12.7h254v190.5h-254z" fill="none" stroke="#c0c0c0" stroke-width=".5"/>
<path d="M44.6 44.5l1-.3 .3 3.4zM50 33.5l1 .1-.9 3.2zM84.9 66.2l3.2-.8 .1 1zM85.4 78.3l3.3-.7 .1 1zM76.8 90l3.4-.5v1zM79.5 94.6l3.3 .5-.3 .9zM76.9 100.2l3.2 1.2-.5 .8zM76 119.7l3.3 .5-.2 .9zM77.1 129.4l3 1.3-.5 .9zM39.5 91.8l3.3 .6-3.3 .4zM30.6 85.9l2.5 2.2-3.1-1.3zM38.9 77.4l2.4 2.3-3-1.5zM47.2 60.3l2.6 1.9-3.1-1.1z" fill="#000"/>
<g font-size="8.5">
<text x="213" y="172.1">POCKET</text>
<text x="207.5" y="180.2">KNIFE ASSY</text>
<text x="198.9" y="195.5">A</text>
<text x="209" y="195.4">REP- FINAL</text>
</g>
<g font-size="8.1">
<text x="67.6" y="9.7">2</text>
<text x="207.3" y="9.7">1</text>
<text x="4.4" y="57">B</text>
<text x="270.4" y="57">B</text>
<text x="3.7" y="164.9">A</text>
<text x="269.7" y="164.9">A</text>
<text x="67.6" y="212.2">2</text>
<text x="207.3" y="212.2">1</text>
</g>
<text font-size="6.9" x="200.6" y="160.4">CHAFFEY COLLEGE</text>
<g font-size="4.7">
<text x="115.5" y="17.3">ITEM</text>
<text x="116" y="21.9">NO.</text>
<text x="128.1" y="19.6">Part No.</text>
<text x="153.4" y="19.6">PART NUMBER</text>
<text x="203.3" y="19.6">DESCRIPTION</text>
<text x="250.9" y="19.6">QTY.</text>
<text x="119.1" y="30">1</text>
<text x="131" y="30">REP-3</text>
<text x="147.8" y="30">FLATE PLATE</text>
<text x="204.7" y="30">FLATE PLATE</text>
<text x="254.7" y="30">2</text>
<text x="119.1" y="40.3">2</text>
<text x="131" y="40.3">REP-9</text>
<text x="147.8" y="38">SMALL WELDING</text>
<text x="193.7" y="40.3">SMALL WELDING ROD</text>
<text x="254.7" y="40.3">4</text>
<text x="147.8" y="42.5">RODS</text>
<text x="119.1" y="48.3">3</text>
<text x="130.9" y="48.3">REP-1</text>
<text x="147.8" y="48.3">Key Ring</text>
<text x="208.3" y="48.3">Key Ring</text>
<text x="254.7" y="48.3">1</text>
<text x="119.1" y="57.1">4</text>
<text x="130.9" y="57.1">REP-4</text>
<text x="147.8" y="54.9">TRIANGLE PLACE</text>
<text x="147.8" y="59.4">HOLDER</text>
<text x="199.2" y="54.9">TRIANGLE PLACE</text>
<text x="208.8" y="59.4">HOLDER</text>
<text x="254.7" y="57.1">1</text>
<text x="119.1" y="65.2">5</text>
<text x="130.9" y="65.2">REP-7</text>
<text x="147.8" y="65.2">SCREWDRIVER</text>
<text x="202" y="65.2">SCREWDRIVER</text>
<text x="254.7" y="65.2">1</text>
<text x="119.1" y="71">6</text>
<text x="129.6" y="71">REP-10</text>
<text x="147.8" y="71">MIDDLE PLATE</text>
<text x="202.4" y="71">MIDDLE PLATE</text>
<text x="254.7" y="71">1</text>
<text x="119.1" y="76.7">7</text>
<text x="130.9" y="76.7">REP-5</text>
<text x="147.8" y="76.7">CAN OPENER</text>
<text x="202.9" y="76.7">CAN OPENER</text>
<text x="254.7" y="76.7">1</text>
<text x="196.8" y="82.5">FLATHEAD W/ CAN</text>
<text x="119.1" y="84.8">8</text>
<text x="130.9" y="84.8">REP-6</text>
<text x="147.8" y="84.8">FLATHEAD</text>
<text x="208.8" y="87">OPENER</text>
<text x="254.7" y="84.8">1</text>
<text x="119.1" y="95.3">9</text>
<text x="130.9" y="95.3">REP-2</text>
<text x="147.8" y="93">SQUARED PLACE</text>
<text x="199.1" y="93">SQUARED PLACE</text>
<text x="254.7" y="95.3">1</text>
<text x="147.8" y="97.6">HOLDER</text>
<text x="208.8" y="97.6">HOLDER</text>
<text x="117.8" y="103.6">10</text>
<text x="130.9" y="103.6">REP-8</text>
<text x="147.8" y="103.6">CORKSCREW</text>
<text x="203.2" y="103.6">CORKSCREW</text>
<text x="254.7" y="103.6">1</text>
<text x="117.8" y="109.4">11</text>
<text x="130.9" y="109.4">REP-5</text>
<text x="147.8" y="109.4">PLASTIC COVER</text>
<text x="200.3" y="109.4">PLASTIC COVER</text>
<text x="254.7" y="109.4">1</text>
<text x="117.8" y="115.2">12</text>
<text x="130.9" y="115.2">REP-5</text>
<text x="147.8" y="115.2">PLASTIC COVER</text>
<text x="200.3" y="115.2">PLASTIC COVER</text>
<text x="254.7" y="115.2">1</text>
<text x="117.8" y="120.9">13</text>
<text x="147.8" y="120.9">SCISSOR ASSY</text>
<text x="192.6" y="120.9">SCISSOR SUBASSEMBLY</text>
<text x="254.7" y="120.9">1</text>
</g>
<g font-size="4.2">
<text x="38.2" y="22.4">1</text>
<text x="49.8" y="22.4">11</text>
<text x="17.3" y="47.5">8</text>
<text x="17.2" y="65.4">3</text>
<text x="104.5" y="65.6">7</text>
<text x="16.1" y="80.6">10</text>
<text x="103.3" y="78.5">13</text>
<text x="17.2" y="93.5">5</text>
<text x="104.5" y="91.3">9</text>
<text x="104.5" y="104.2">6</text>
<text x="104.5" y="117">4</text>
<text x="104.5" y="129.9">2</text>
<text x="103.3" y="149">12</text>
</g>
<g font-size="3.4">
<text x="197.8" y="166">TITLE:</text>
<text x="198.7" y="188.1">SIZE</text>
<text x="207.5" y="188.1">DWG. NO.</text>
<text x="256.5" y="188.2">REV</text>
<text x="198.8" y="201.7">SCALE: 1:2</text>
<text x="217.7" y="201.8">WEIGHT: 0.095</text>
<text x="244.5" y="201.7">SHEET 1 OF 1</text>
</g>
<text font-size="3" x="14" y="213.5">SOLIDWORKS Educational Product. For Instructional Use Only.</text>
<text font-size="2.8" x="176.1" y="161.2">BNF</text>
<text font-size="2.5" x="186.2" y="161">12/3/22</text>
<text font-size="2.4" x="119.8" y="156.2">UNLESS OTHERWISE SPECIFIED:</text>
<g font-size="2.2">
<text x="154.8" y="161.4">DRAWN</text>
<text x="175.4" y="156.6">NAME</text>
<text x="187.9" y="156.7">DATE</text>
<text x="119.6" y="162.4">DIMENSIONS ARE IN INCHES</text>
<text x="119.6" y="165.1">TOLERANCES:</text>
<text x="119.6" y="167.8">FRACTIONAL</text>
<text x="134.9" y="167.8">1/16</text>
<text x="154.9" y="166.3">CHECKED</text>
<text x="119.6" y="170.4">ANGULAR: MACH</text>
<text x="119.6" y="173.1">TWO PLACE DECIMAL</text>
<text x="139.6" y="170.4">.5</text>
<text x="143.1" y="170.4">BEND</text>
<text x="146.7" y="173.1">.03</text>
<text x="151.5" y="170.4">1</text>
<text x="154.8" y="171">ENG APPR.</text>
<text x="119.6" y="175.7">THREE PLACE DECIMAL</text>
<text x="146.5" y="175.7">.01</text>
<text x="154.9" y="175.7">MFG APPR.</text>
<text x="154.9" y="180.4">Q.A.</text>
<text x="154.9" y="184.6">COMMENTS:</text>
</g>
<g font-size="2.1">
<text x="75.5" y="195.7">NEXT ASSY</text>
<text x="100.9" y="195.7">USED ON</text>
<text x="86.9" y="201.5">APPLICATION</text>
<text x="123.1" y="201.6">DO NOT SCALE DRAWING</text>
</g>
<g font-size="2">
<text x="31.5" y="182.9">PROPRIETARY AND CONFIDENTIAL</text>
<text x="119.2" y="180.6">INTERPRET GEOMETRIC</text>
<text x="119.2" y="183.1">TOLERANCING PER:</text>
<text x="27.8" y="186.5">THE INFORMATION CONTAINED IN THIS</text>
<text x="27.8" y="189">DRAWING IS THE SOLE PROPERTY OF</text>
<text x="27.8" y="191.6">CHAFFEY COLLEGE. ANY</text>
<text x="119.1" y="186.7">MATERIAL</text>
<text x="27.8" y="194.1">REPRODUCTION IN PART OR AS A WHOLE</text>
<text x="27.8" y="196.6">WITHOUT THE WRITTEN PERMISSION OF</text>
<text x="119.1" y="193.5">FINISH</text>
<text x="27.8" y="199.1">CHAFFEY COLLEGE IS PROHIBITED.</text>
</g>
</svg>
